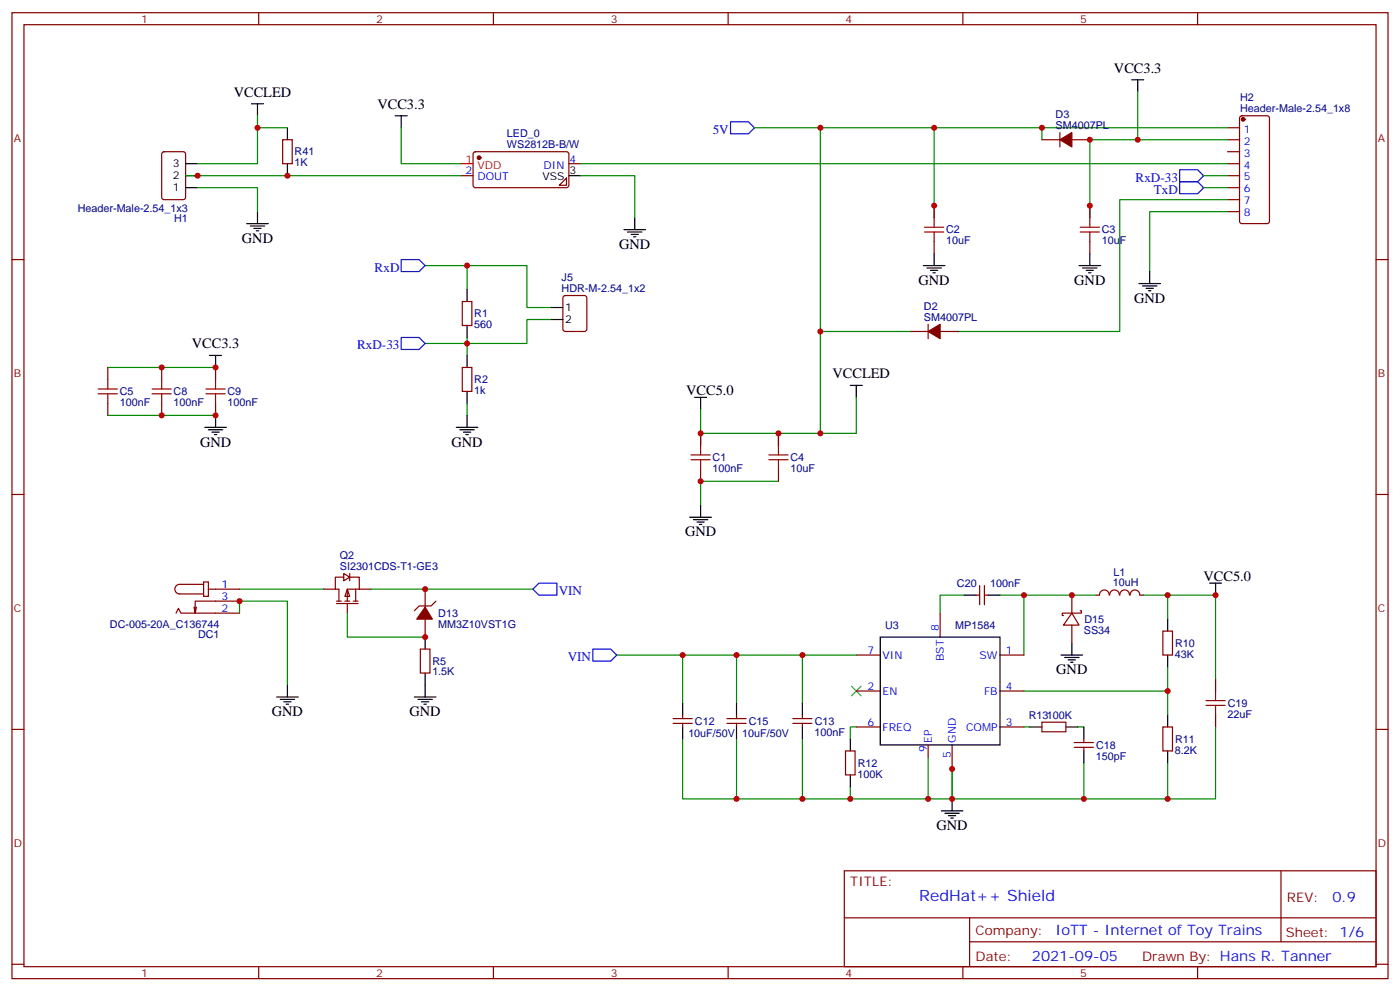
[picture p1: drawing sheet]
<svg xmlns="http://www.w3.org/2000/svg" width="412mm" height="292mm" viewBox="0 0 412 292" stroke-linecap="round" stroke-linejoin="round" font-family="sans-serif">
<g fill="none" stroke="#870000" stroke-width=".35">
<path d="M3.5 3.7h405.4v284.4h-405.4zM7.1 7.3h398.2v277.3h-398.2zM76.2 3.7v3.6M145.3 3.7v3.6M214.5 3.7v3.6M283.6 3.7v3.6M352.8 3.7v3.6M312.2 39v4.3M361.6 37.6h3.5M365.4 34.3l.4-.2h7.4l.7 .4v30.6l-.4 .7h-7.7l-.6-.4-.1-30.6zM47.9 44.9l.4-.2h5.7l.6 .4 .1 13-.5 .6-5.9 .1-.6-.5-.1-12.9zM83.3 41.1h2.8v7.1h-2.8z"/>
<path d="M135.8 51.7h3.5M139.6 44.9l.5-.2h27l.5 .7-.1 9.4-.6 .4h-27.1l-.5-.7v-9.1zM166.9 52.4v2.1h-2.2zM167.6 48.2h3.5M306.9 41.1h5.3M315.7 41.1h5.3M361.6 41.1h3.5M361.6 44.7h3.5M361.6 48.2h3.5M361.6 51.7h3.5M361.6 55.2h3.5M361.6 58.8h3.5"/>
<path d="M3.5 76.4h3.6M275.2 60.5v3.6M275.2 71.1v3.5M321 60.5v3.6M321 71.1v3.5M361.6 62.3h3.5M405.3 76.4h3.6M136.2 88.8h2.8v7h-2.8zM268.1 97.6h5.3M273.4 95.5v4.2M276.9 97.6h5.3M31.7 108.2v3.5"/>
<path d="M31.7 118.7v3.6M47.6 108.2v3.5M47.6 118.7v3.6M63.5 108.2v3.5M63.5 118.7v3.6M136.2 108.2h2.8v7h-2.8zM206.4 127.6v3.5M206.4 138.1v3.6M229.3 127.6v3.5M229.3 138.1v3.6M3.5 145.6h3.6M405.3 145.6h3.6"/>
<path d="M3.5 214.7h3.6M405.3 214.7h3.6M248.7 256.3h156.6v28.3h-156.6zM377.3 256.4v20.8M248.7 270.2h156.5M285.6 277.2h119.6M285.6 270.2v14.1M3.5 283.8h3.6M76.2 284.6v3.5M145.3 284.6v3.5M214.5 284.6v3.5M283.6 284.6v3.5"/>
<path d="M352.8 284.6v3.5M405.3 283.8h3.6"/>
</g>
<g fill="#870000" stroke="#870000" stroke-width=".35">
<path d="M273.4 97.6l3.5-2.1v4.2z"/>
<path d="M312.2 41.1l3.5-2.1v4.3z"/>
<circle cx="366.2" cy="35.1" r=".53"/>
<circle cx="141.1" cy="46.4" r=".53"/>
</g>
<g fill="none" stroke="#000" stroke-width=".35">
<path d="M74.1 30.6h3.5M75.8 30.6v3.5M84.7 37.6v3.5M116.4 34.1h3.5M118.2 34.1v3.5M333.4 23.5h3.5M335.1 23.5v3.5M54.7 48.2h3.5M54.7 55.2h3.5M54.7 51.7h3.5M84.7 48.2v3.5M167.6 51.7h3.5"/>
<path d="M72.7 65.8h6.3M73.7 66.5h4.3M74.8 67.2h2.1M75.5 67.9h.7M75.8 62.3v3.5M183.8 67.6h6.3M184.9 68.3h4.2M185.9 69h2.1M186.6 69.7h.7M187 64.1v3.5M272 78.2h6.3M273 78.9h4.3"/>
<path d="M274.1 79.6h2.1M275.2 74.6v3.6M317.9 78.2h6.3M318.9 78.9h4.2M320 79.6h2.1M321 74.6v3.6M338.7 79.9v3.6M137.6 85.2v3.6M137.6 95.8v3.5M274.8 80.3h.7M320.7 80.3h.7M335.5 83.5h6.3"/>
<path d="M336.5 84.2h4.3M337.6 84.9h2.1M338.3 85.6h.7M61.7 104.6h3.6M63.5 104.6v3.6M137.6 104.6v3.6M137.6 115.2v3.5M204.6 117h3.5M206.4 117v3.5M250.5 113.5h3.5M252.2 113.5v3.5M60.3 125.8h6.4"/>
<path d="M61.4 126.5h4.2M62.4 127.2h2.2M63.1 127.9h.8M63.5 122.3v3.5M134.4 125.8h6.4M135.5 126.5h4.2M136.5 127.2h2.1M137.2 127.9h.7M137.6 122.3v3.5M203.2 152.3h6.3M204.3 153h4.2M205.3 153.7h2.1"/>
<path d="M206 154.4h.7M206.4 148.7v3.6"/>
</g>
<g fill="none" stroke="#008700" stroke-width=".35">
<path d="M75.8 34.1v14.1h-17.6M75.8 37.6h8.9M118.2 37.6v10.6h17.6M222.2 37.6h19.5M275.2 37.6v26.5M306.9 37.6v3.5M335.1 27v14.1M361.6 37.6h-119.9v90M54.7 51.7h81.1M58.2 55.2h17.6v7.1M171.1 51.7h15.9v12.4M171.1 48.2h190.5"/>
<path d="M354.5 51.7h7.1M354.5 55.2h7.1M361.6 58.8h-31.8v38.8h-47.6M361.6 41.1h-40.6v23M125.2 78.2h12.4v7M361.6 62.3h-22.9v17.6M137.6 99.3v5.3M241.7 97.6h-.4h26.8M31.7 108.2h31.8M125.2 101.1h12.4M137.6 118.7v3.6M252.2 117v10.6h-45.8"/>
<path d="M31.7 122.3h31.8M206.4 120.5v10.6M229.3 127.6v3.5M229.3 141.7h-22.9v7"/>
</g>
<path d="M135.8 48.2h3.5" fill="none" stroke="#f00" stroke-width=".35"/>
<path d="M215.2 35.8h5.3l1.7 1.8-1.7 1.8h-5.3zM347.5 50h5.3l1.7 1.7-1.7 1.8h-5.3zM347.5 53.5h5.3l1.7 1.7-1.7 1.8h-5.3zM118.2 76.4h5.3l1.7 1.8-1.7 1.7h-5.3zM118.2 99.3h5.3l1.7 1.8-1.7 1.8h-5.3z" fill="none" stroke="#00f" stroke-width=".35"/>
<g fill="none" stroke="#a10000" stroke-width=".35">
<path d="M272.3 68.3h5.7M272.3 66.9h5.7M275.2 64.1v2.8M275.2 68.3v2.8M318.2 68.3h5.6M318.2 66.9h5.6M321 64.1v2.8M321 68.3v2.8M28.9 115.9h5.7M28.9 114.5h5.7M31.7 111.7v2.8M31.7 115.9v2.8"/>
<path d="M44.8 115.9h5.6M44.8 114.5h5.6M47.6 111.7v2.8M47.6 115.9v2.8M60.7 115.9h5.6M60.7 114.5h5.6M63.5 111.7v2.8M63.5 115.9v2.8M203.6 135.3h5.6M203.6 133.9h5.6M206.4 131.1v2.8M206.4 135.3v2.8"/>
<path d="M226.5 135.3h5.6M226.5 133.9h5.6M229.3 131.1v2.8M229.3 135.3v2.8"/>
</g>
<path d="M102.3 173.4l.7 2.1h-1.4z" fill="#fff" stroke="#870000" stroke-width=".35"/>
<g fill="none" stroke="#870000" stroke-width=".35">
<path d="M166 87.2l.5-.2h5.7l.6 .4 .1 9.5-.5 .6-5.9 .1-.6-.5-.1-9.4zM57.9 178.7l-.4 1.8M60 171.3h1.4v4.2h-1.4zM60 172h-7.1a1.41 1.41 0 0 0-1.4 1.4 1.41 1.41 0 0 0 1.4 1.4h7.1M61.4 173.4h9.2M70.6 177h-13.1v3.5l-.4-1.8M95.2 173.4h3.6M99.1 177.7h6.4M99.1 177h1.4M101.2 168.8l1.8 1.1-1.8 1.1zM101.2 169.9h-2.4v3.5h1v3.6M101.6 177h1.4"/>
<path d="M102.3 177.7v2.8M103 169.9h2.8v3.5M103 168.8v2.2M104.1 177h1.4M104.8 173.4v3.6M105.8 173.4h-3.5v3.6M105.8 173.4h3.6M125.2 173.4v5.3M128.4 177l-1.4 1.4h-3.5l-1.4 1.4M287.5 175.2h1.1M288.6 172.4v5.6M290 175.2h1"/>
<path d="M290 172.4v5.6M315.7 175.2v5.3M318.2 179.8h.4v.7h-2.9M326.7 175.2a1.41 1.41 0 0 0-1.4-1.5 1.41 1.41 0 0 0-1.4 1.5h-1.1M326.9 175.2a1.41 1.41 0 0 1 1.4-1.5 1.41 1.41 0 0 1 1.4 1.5M329.9 175.2a1.41 1.41 0 0 1 1.4-1.5 1.41 1.41 0 0 1 1.4 1.5M332.9 175.2a1.41 1.41 0 0 1 1.4-1.5 1.41 1.41 0 0 1 1.4 1.5M335.8 175.2h1.1M51.9 180.5l.7-1.4 .7 1.4h17.3M123.8 191.1h2.8v7h-2.8zM125.2 182.2v5.3M252.2 192.8h7.1"/>
<path d="M276.9 180.5v7M294.6 192.8h7M315.7 180.5l2.2 3.5h-4.6zM315.7 180.5h-2.8v.7h.4M315.7 184v5.3M342.5 185.8h2.9v7h-2.9zM358.1 199.9v3.5M198.3 211.5h5.6M198.3 212.9h5.6M201.1 210.5v1M201.1 212.9v1.1M214.1 211.5h5.7"/>
<path d="M214.1 212.9h5.7M217 210.5v1M217 212.9v1.1M233.5 211.5h5.7M233.5 212.9h5.7M236.4 210.5v1M236.4 212.9v1.1M252.2 203.4h7.1M252.2 214h7.1M273.4 219.3v3.5M280.5 219.3v7M294.6 203.4h7"/>
<path d="M294.6 214h7M306.9 212.6h7.1v2.8h-7.1zM316.4 220h5.7M316.4 218.6h5.7M319.3 217.5v1.1M319.3 220v1.1M342.5 214h2.9v7.1h-2.9zM358.1 210.5v3.5M249.1 221.1h2.8v7h-2.8z"/>
</g>
<g fill="none" stroke="#008700" stroke-width=".35">
<path d="M137.6 78.2h17.6v12.3h7.1M162.3 94.1h-7.1v7h-17.6M70.6 173.4h24.6M109.4 173.4h47.6M284 175.2h-7.1v5.3M294.6 175.2h7v17.6M301.6 175.2h21.2M336.9 175.2h21.2v24.7M344 175.2v7M70.6 180.5v-3.5h14.1v24.6M102.3 180.5v7h22.9M181.7 192.8h70.5"/>
<path d="M201.1 192.8v14.1M217 192.8v14.1M236.4 192.8v14.1M344 196.4v7M201.1 217.5v17.7h49.4M217 217.5v17.7M236.4 217.5v17.7M252.2 214h-1.7v3.5M301.6 203.4h42.4v7.1M301.6 214h1.8M317.5 214h1.8M358.1 214v21.2h-77.6v-8.9v8.9h-7.1v-12.4"/>
<path d="M250.5 231.6v3.6h22.9M319.3 224.6v10.6M344 224.6v10.6"/>
</g>
<g fill="none" stroke="#000" stroke-width=".35">
<path d="M162.3 90.5h3.5M162.3 94.1h3.5M284 175.2h3.5M291 175.2h3.6M356.3 171.7h3.5M358.1 171.7v3.5M125.2 187.5v3.6M125.2 198.1v7.1M259.3 187.5h35.3v31.8h-35.3zM312.6 192.8h6.3M313.6 193.5h4.3M314.7 194.2h2.1"/>
<path d="M315.4 194.9h.7M315.7 189.3v3.5M344 182.2v3.6M344 192.8v3.6M81.5 205.2h6.3M82.5 205.9h4.3M83.6 206.6h2.1M84.3 207.3h.7M84.7 201.6v3.6M122.1 205.2h6.3M123.1 205.9h4.3M124.2 206.6h2.1"/>
<path d="M124.9 207.3h.7M201.1 206.9v3.6M201.1 214v3.5M217 206.9v3.6M217 214v3.5M236.4 206.9v3.6M236.4 214v3.5M250.5 217.5v3.6M303.4 214h3.5M314 214h3.5M319.3 214v3.5M344 210.5v3.5"/>
<path d="M250.5 228.1v3.5M277.3 238.7h6.3M278.3 239.4h4.3M280.5 235.2v3.5M319.3 221.1v3.5M344 221.1v3.5M279.4 240.1h2.1M280.1 240.8h.7"/>
</g>
<path d="M125.2 178.7l2.2 3.5h-4.6z" fill="#870000" stroke="#870000" stroke-width=".35"/>
<path d="M158.7 171.7h5.3v3.5h-5.3l-1.7-1.8zM174.6 191.1h5.3l1.8 1.7-1.8 1.8h-5.3z" fill="none" stroke="#00f" stroke-width=".35"/>
<path d="M250.8 202l2.8 2.8M253.6 202l-2.8 2.8" fill="none" stroke="#3c3" stroke-width=".35"/>
<path d="M355.2 207.6h5.7M355.2 206.2h5.7M358.1 203.4v2.8M358.1 207.6v2.9" fill="none" stroke="#a10000" stroke-width=".35"/>
<g fill="#c00">
<circle cx="75.8" cy="37.6" r=".88"/>
<circle cx="241.7" cy="97.6" r=".88"/>
<circle cx="58.2" cy="51.7" r=".88"/>
<circle cx="84.7" cy="51.7" r=".88"/>
<circle cx="321" cy="41.1" r=".88"/>
<circle cx="137.6" cy="101.1" r=".88"/>
<circle cx="206.4" cy="127.6" r=".88"/>
<circle cx="241.7" cy="127.6" r=".88"/>
<circle cx="229.3" cy="127.6" r=".88"/>
<circle cx="335.1" cy="41.1" r=".88"/>
<circle cx="321" cy="60.5" r=".88"/>
<circle cx="275.2" cy="60.5" r=".88"/>
<circle cx="47.6" cy="122.3" r=".88"/>
<circle cx="47.6" cy="108.2" r=".88"/>
<circle cx="63.5" cy="122.3" r=".88"/>
<circle cx="63.5" cy="108.2" r=".88"/>
<circle cx="206.4" cy="141.7" r=".88"/>
<circle cx="241.7" cy="37.6" r=".88"/>
<circle cx="70.6" cy="177" r=".88"/>
<circle cx="125.2" cy="187.5" r=".88"/>
<circle cx="125.2" cy="173.4" r=".88"/>
<circle cx="306.9" cy="37.6" r=".88"/>
<circle cx="275.2" cy="37.6" r=".88"/>
<circle cx="344" cy="175.2" r=".88"/>
<circle cx="280.5" cy="226.3" r=".88"/>
<circle cx="315.7" cy="175.2" r=".88"/>
<circle cx="301.6" cy="175.2" r=".88"/>
<circle cx="319.3" cy="235.2" r=".88"/>
<circle cx="273.4" cy="235.2" r=".88"/>
<circle cx="344" cy="235.2" r=".88"/>
<circle cx="358.1" cy="175.2" r=".88"/>
<circle cx="344" cy="203.4" r=".88"/>
<circle cx="280.5" cy="235.2" r=".88"/>
<circle cx="250.5" cy="235.2" r=".88"/>
<circle cx="236.4" cy="235.2" r=".88"/>
<circle cx="217" cy="235.2" r=".88"/>
<circle cx="236.4" cy="192.8" r=".88"/>
<circle cx="217" cy="192.8" r=".88"/>
<circle cx="201.1" cy="192.8" r=".88"/>
<circle cx="137.6" cy="78.2" r=".88"/>
</g>
<text font-size="4.6" fill="#00f" x="270.8" y="265.4">RedHat++ Shield</text>
<g font-size="4.2">
<text x="328.1" y="21.4">VCC3.3</text>
<text x="68.8" y="28.4">VCCLED</text>
<text x="111.2" y="32">VCC3.3</text>
<text x="71.3" y="71.5">GND</text>
<text x="182.4" y="73.2">GND</text>
<text x="270.6" y="83.8">GND</text>
<text x="316.4" y="83.8">GND</text>
<text x="334.1" y="89.1">GND</text>
<text x="56.5" y="102.5">VCC3.3</text>
<text x="245.2" y="111.3">VCCLED</text>
<text x="202.1" y="116.3">VCC5.0</text>
<text x="58.9" y="131.4">GND</text>
<text x="133" y="131.4">GND</text>
<text x="201.8" y="157.9">GND</text>
<text x="354.5" y="171">VCC5.0</text>
<text x="311.1" y="198.5">GND</text>
<text x="80.1" y="210.8">GND</text>
<text x="120.6" y="210.8">GND</text>
<text x="275.9" y="244.3">GND</text>
</g>
<g font-size="4.2" fill="#00f">
<text x="392.5" y="265.6">0.9</text>
<text x="310.9" y="275.2">IoTT - Internet of Toy Trains</text>
<text x="304" y="283">2021-09-05</text>
</g>
<g font-size="3.9" fill="#00f">
<text x="209.9" y="39.4">5V</text>
<text x="334.5" y="53.5">RxD-33</text>
<text x="339.9" y="57">TxD</text>
<text x="110.4" y="79.9">RxD</text>
<text x="105.2" y="102.9">RxD-33</text>
<text x="164.6" y="175.2">VIN</text>
<text x="167.2" y="194.6">VIN</text>
</g>
<g font-size="3.9" fill="#800">
<text x="250.5" y="260.9">TITLE:</text>
<text x="379.1" y="265.6">REV:</text>
<text x="287.4" y="275.1">Company:</text>
<text x="378.7" y="275.7">Sheet: 1/6</text>
<text x="287.4" y="282.8">Date:</text>
<text x="336.4" y="282.9">Drawn By: Hans R. Tanner</text>
</g>
<g font-size="3.2" fill="#800">
<text x="41.6" y="6.7">1</text>
<text x="110.8" y="6.7">2</text>
<text x="179.9" y="6.7">3</text>
<text x="249.1" y="6.7">4</text>
<text x="318.2" y="6.7">5</text>
<text x="4.1" y="41.8">A</text>
<text x="405.9" y="41.8">A</text>
<text x="4.1" y="111">B</text>
<text x="405.9" y="111">B</text>
<text x="4.1" y="180.1">C</text>
<text x="405.9" y="180.1">C</text>
<text x="4.1" y="249.3">D</text>
<text x="405.9" y="249.3">D</text>
<text x="41.6" y="287.5">1</text>
<text x="110.8" y="287.5">2</text>
<text x="179.9" y="287.5">3</text>
<text x="249.1" y="287.5">4</text>
<text x="318.2" y="287.5">5</text>
</g>
<g font-size="3.2" fill="#000080">
<text x="365.3" y="29.8">H2</text>
<text x="311" y="34.8">D3</text>
<text x="365.3" y="33">Header-Male-2.54_1x8</text>
<text x="149.3" y="40.4">LED_0</text>
<text x="311" y="38">SM4007PL</text>
<text x="86.8" y="45.7">R41</text>
<text x="149.3" y="43.6">WS2812B-B/W</text>
<text x="86.8" y="48.9">1K</text>
<text x="22.9" y="62.3">Header-Male-2.54_1x3</text>
<text x="51.3" y="65.5">H1</text>
<text x="278.7" y="71.8">10uF</text>
<text x="278.7" y="68.7">C2</text>
<text x="324.6" y="71.8">10uF</text>
<text x="324.6" y="68.7">C3</text>
<text x="165.4" y="82.8">J5</text>
<text x="165.4" y="85.9">HDR-M-2.54_1x2</text>
<text x="139.7" y="93.4">R1</text>
<text x="272.2" y="94.4">SM4007PL</text>
<text x="272.2" y="91.2">D2</text>
<text x="139.7" y="96.5">560</text>
<text x="139.7" y="112.8">R2</text>
<text x="35.3" y="119.5">100nF</text>
<text x="35.3" y="116.3">C5</text>
<text x="51.2" y="119.5">100nF</text>
<text x="51.2" y="116.3">C8</text>
<text x="67" y="119.5">100nF</text>
<text x="67" y="116.3">C9</text>
<text x="139.7" y="115.9">1k</text>
<text x="209.9" y="135.7">C1</text>
<text x="232.8" y="135.7">C4</text>
<text x="209.9" y="138.9">100nF</text>
<text x="232.8" y="138.9">10uF</text>
<text x="100.1" y="167.8">SI2301CDS-T1-GE3</text>
<text x="100.1" y="164.6">Q2</text>
<text x="281.9" y="172.8">C20</text>
<text x="291.7" y="172.8">100nF</text>
<text x="327.8" y="172.6">10uH</text>
<text x="328" y="169.4">L1</text>
<text x="32.4" y="184.7">DC-005-20A_C136744</text>
<text x="129.1" y="184.7">MM3Z10VST1G</text>
<text x="129.1" y="181.5">D13</text>
<text x="260.7" y="185.2">U3</text>
<text x="281.4" y="185.2">MP1584</text>
<text x="319.5" y="183.4">D15</text>
<text x="58.3" y="187.9">DC1</text>
<text x="319.3" y="186.7">SS34</text>
<text x="346.2" y="190.4">R10</text>
<text x="127.4" y="195.7">R5</text>
<text x="346.1" y="193.6">43K</text>
<text x="127.4" y="198.8">1.5K</text>
<text x="361.7" y="208.1">C19</text>
<text x="204.7" y="213.4">C12</text>
<text x="220.6" y="213.4">C15</text>
<text x="240" y="213.4">C13</text>
<text x="303" y="211.6">R13100K</text>
<text x="361.6" y="211.3">22uF</text>
<text x="202.8" y="216.9">10uF/50V</text>
<text x="218.6" y="216.9">10uF/50V</text>
<text x="239.9" y="216.6">100nF</text>
<text x="322.9" y="220.4">C18</text>
<text x="346.1" y="221.8">8.2K</text>
<text x="346.2" y="218.7">R11</text>
<text x="252.7" y="225.7">R12</text>
<text x="322.8" y="223.6">150pF</text>
<text x="252.6" y="228.9">100K</text>
</g>
<g font-size="3.2" fill="#00f">
<text x="366.4" y="39">1</text>
<text x="167.7" y="47.8">4</text>
<text x="366.4" y="42.5">2</text>
<text x="366.4" y="46.1">3</text>
<text x="137.2" y="51.4">2</text>
<text x="140.7" y="53.1">DOUT</text>
<text x="160.1" y="49.6">DIN</text>
<text x="366.4" y="49.6">4</text>
<text x="366.4" y="53.1">5</text>
<text x="366.4" y="56.7">6</text>
<text x="366.4" y="60.2">7</text>
<text x="366.4" y="63.7">8</text>
<text x="65.3" y="173.1">1</text>
<text x="65.3" y="176.6">3</text>
<text x="65.3" y="180.1">2</text>
<text x="276.6" y="185.8" transform="rotate(-90 276.6 185.8)">8</text>
<text x="255.5" y="192.5">7</text>
<text x="260" y="193.9">VIN</text>
<text x="278" y="194.5" transform="rotate(-90 278 194.5)">BST</text>
<text x="288.6" y="193.9">SW</text>
<text x="296.3" y="192.5">1</text>
<text x="255.5" y="203.1">2</text>
<text x="296.3" y="203.1">4</text>
<text x="260" y="204.5">EN</text>
<text x="289.9" y="204.5">FB</text>
<text x="255.5" y="213.6">6</text>
<text x="260" y="215.1">FREQ</text>
<text x="284.6" y="215.1">COMP</text>
<text x="296.3" y="213.6">3</text>
<text x="273" y="221.3" transform="rotate(-90 273 221.3)">9</text>
<text x="274.5" y="218.6" transform="rotate(-90 274.5 218.6)">EP</text>
<text x="281.5" y="218.6" transform="rotate(-90 281.5 218.6)">GND</text>
<text x="280.1" y="223.1" transform="rotate(-90 280.1 223.1)">5</text>
</g>
<g font-size="3.2" fill="#f00">
<text x="137.2" y="47.8">1</text>
<text x="140.7" y="49.6">VDD</text>
</g>
<g font-size="3.2">
<text x="50.9" y="49.2">3</text>
<text x="50.9" y="52.8">2</text>
<text x="159.8" y="53.1">VSS</text>
<text x="167.7" y="51.4">3</text>
<text x="50.9" y="56.3">1</text>
<text x="166.5" y="91.6">1</text>
<text x="166.5" y="95.1">2</text>
</g>
</svg>
